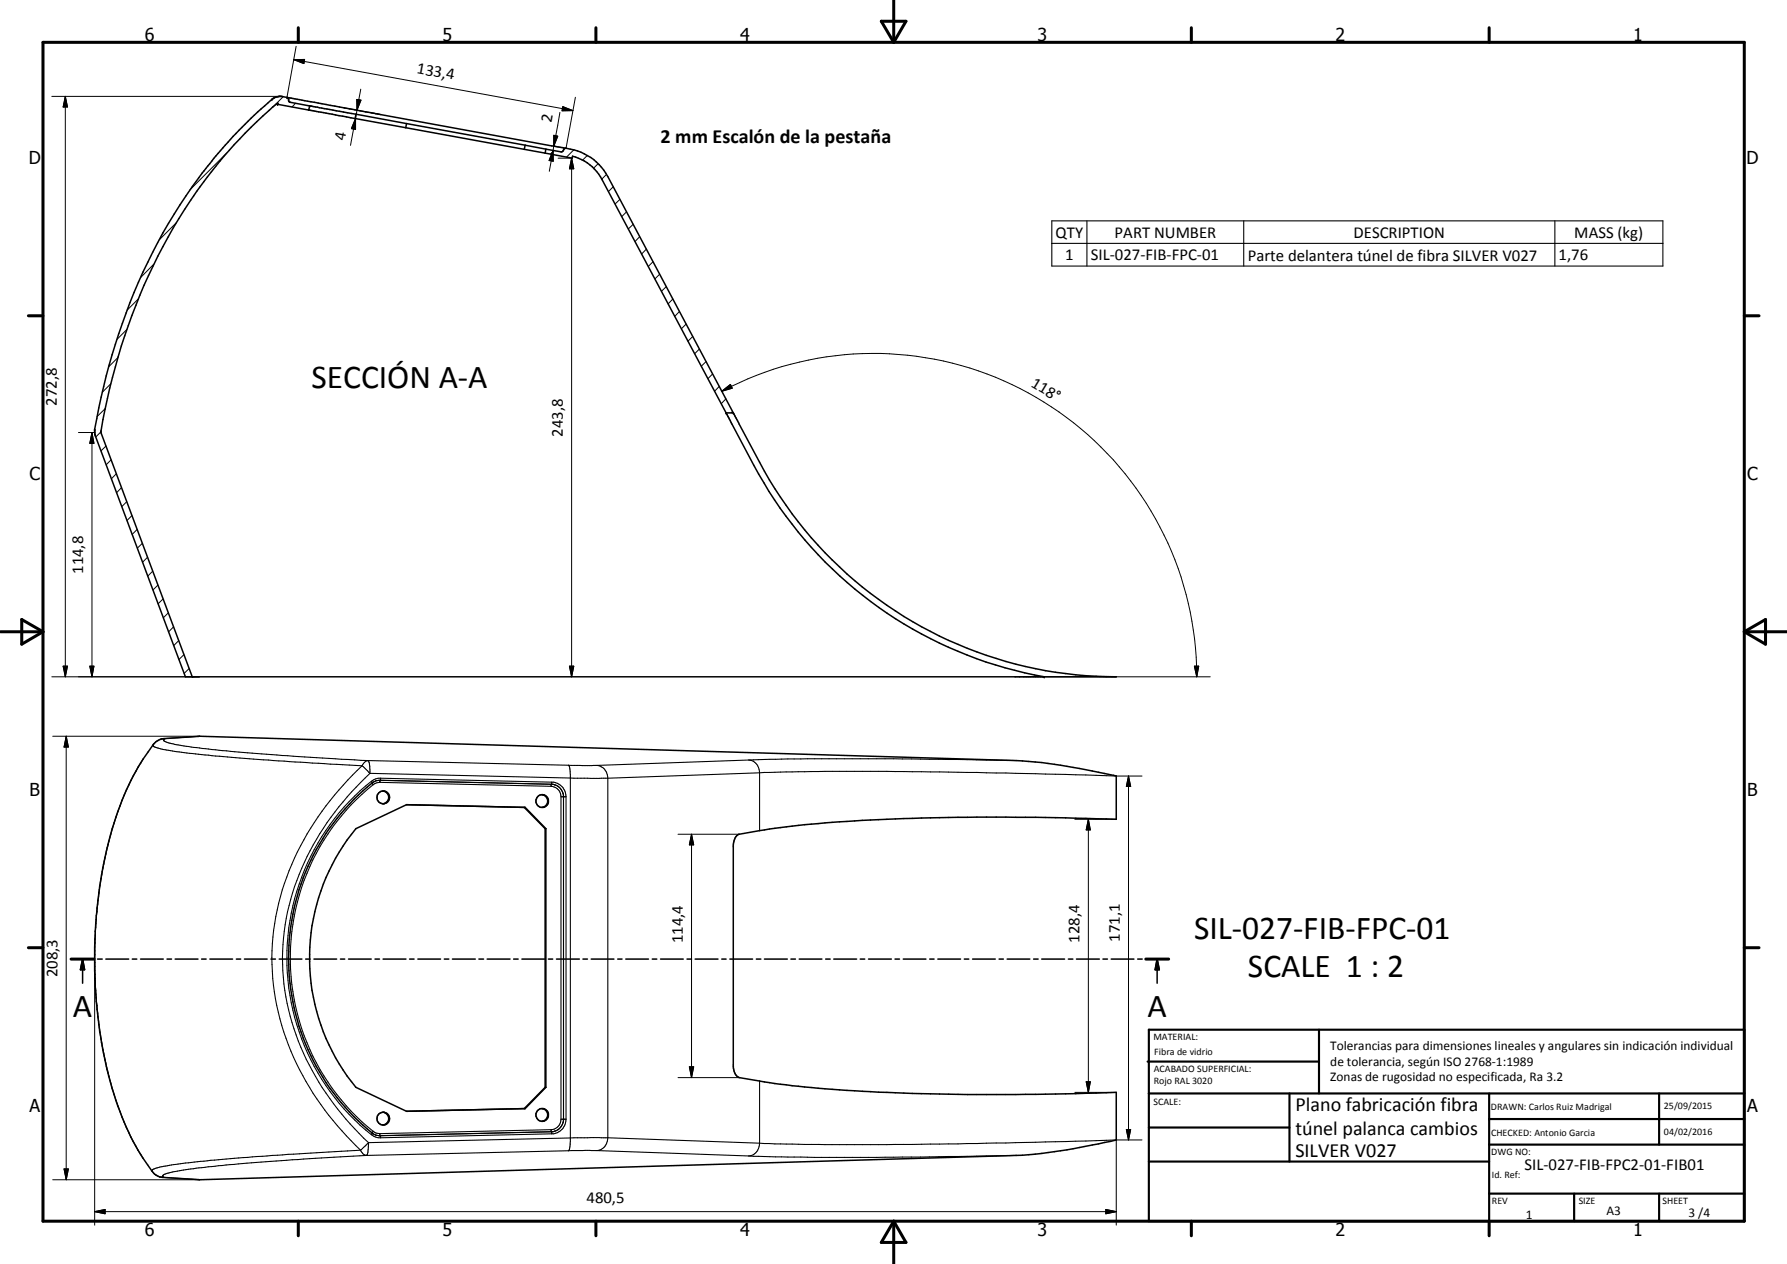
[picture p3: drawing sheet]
<svg xmlns="http://www.w3.org/2000/svg" width="420mm" height="297mm" viewBox="0 0 420 297" stroke-linecap="round" stroke-linejoin="round" font-family="sans-serif">
<g fill="none" stroke="#000" stroke-width=".35">
<path d="M64.2 23.2a100.3 100.3 0 0 0-9.4 8.8 120 120 0 0 0-18.9 27.3 148.6 148.6 0 0 0-13.6 41.6l.1 1.5 21.2 56.6h218.9a94.9 94.9 0 0 1-83.9-50.4l-6.2-11.6M65.7 22.6l-.6 .1-.9 .5M66 22.6l.4 .1M66.4 22.7l65.4 11.9a13.8 13.8 0 0 1 11.1 6.9l29.5 55.5M66.4 22.7l-1.5 .1-.7 .4M67.5 22.9l.3 .2v.6l.3 .3M68.1 24h.1M68.1 24l4.7 .9M72.6 25.9l-7.3-1.4v-.2a111.3 111.3 0 0 0-28.2 35.9 140.6 140.6 0 0 0-13.3 41.5l21.4 57.3M72.6 25.9l10.9 2M72.8 24.9l-.2 1M72.8 24.9l10.9 1.9"/>
<path d="M83.5 27.9l44.7 8.1M83.7 26.8l11.9 2.2M83.7 26.8l-.2 1.1M95.6 29l27.9 5.1M95.6 29l-.2 1M123.5 34.1l4.8 1M123.5 34.1l-.2 1M128.2 36l6.3 1.2 .1-.5a10.8 10.8 0 0 1 7 5.5l29.1 54.8M128.3 35.1l-.1 .9M132.9 34.8l-.9 .9-3.7-.6M170.7 97h1.7M170.7 97l1.4 2.7a199.8 199.8 0 0 0 8.7 15.8 96.4 96.4 0 0 0 64.7 43.5"/>
<path d="M36.1 174.9l.6-.6 1.2-.6 9-.7 192 5.7a153.4 153.4 0 0 1 23.6 3.7v10.1a605.1 605.1 0 0 0-73.3 1.3l-8.3 1-7.1 1.2a2.44 2.44 0 0 0-1.4 2.6v52.1a2.71 2.71 0 0 0 1.4 2.5l4.8 .8a268.5 268.5 0 0 0 36 3 751.3 751.3 0 0 0 47.9-.3v11.2l-2.8 .6a144.8 144.8 0 0 1-14.8 2.6l-4.5 .4-193.5 5.7-8.6-.5a3.4 3.4 0 0 1-2.5-1.4 53.2 53.2 0 0 1-6.1-10.4 96.1 96.1 0 0 1-7.3-34.1l-.1-8.3a103.8 103.8 0 0 1 6.4-34.4 54.5 54.5 0 0 1 4.9-9.7zM87.7 183.8a52 52 0 0 0-11 12 52.4 52.4 0 0 0-6.8 14.7 52.9 52.9 0 0 0 4.5 40.1 52.7 52.7 0 0 0 13.1 15.7l.2 .1M90 185.9h.3M90.3 188.8l-.3 .1M90.3 185.9a1.53 1.53 0 0 1 1.1 1.5 1.53 1.53 0 0 1-1.1 1.4M90.4 185.9a1.48 1.48 0 0 0-1.8 1.5 1.48 1.48 0 0 0 1.8 1.4M90.4 185.9a1.48 1.48 0 0 1 1.2 1.5 1.48 1.48 0 0 1-1.2 1.4M123.5 189.7h-.2l4.9 5M123.5 189.7l-27.9-.6-11.9 5.6a47.9 47.9 0 0 0 0 60.8l11.9 5.7 27.9-.7M123.5 189.7l4.8 5M127.4 186.7a1.51 1.51 0 0 1 1.4 1.5 1.51 1.51 0 0 1-1.4 1.5M128.2 194.7h.1"/>
<path d="M128.2 194.7v60.8M128.3 194.7v60.8M16.7 225.4h5.4M19.4 225.4l.5 2.5h-1zM19.4 225.4v5.7M22.9 225.4h1.1M24.9 225.4h5.4M31.1 225.4h1.1M33.1 225.4h5.3M39.3 225.4h1M41.2 225.4h5.4M47.4 225.4h1.1"/>
<path d="M49.3 225.4h5.4M55.6 225.4h1M57.5 225.4h5.3M63.7 225.4h1.1M65.6 225.4h5.4M71.9 225.4h1M73.8 225.4h5.4M80 225.4h1.1M81.9 225.4h5.4M88.2 225.4h1M90.1 225.4h5.4M96.3 225.4h1.1"/>
<path d="M98.2 225.4h5.4M104.5 225.4h1M106.4 225.4h5.3M112.6 225.4h1.1M114.5 225.4h5.4M120.8 225.4h1M122.7 225.4h5.3M128.9 225.4h1.1M130.8 225.4h5.4M137.1 225.4h1M139 225.4h5.3M145.2 225.4h1.1"/>
<path d="M147.1 225.4h5.4M153.4 225.4h1M155.3 225.4h5.3M161.5 225.4h1.1M163.4 225.4h5.4M169.7 225.4h1M171.6 225.4h5.3M177.8 225.4h1.1M179.7 225.4h5.4M186 225.4h1M187.9 225.4h5.3M194.1 225.4h1.1"/>
<path d="M196 225.4h5.4M202.3 225.4h1M204.2 225.4h5.4M210.4 225.4h1.1M212.4 225.4h5.3M218.6 225.4h1M220.5 225.4h5.3M226.7 225.4h1.1M228.7 225.4h5.3M234.9 225.4h1M236.8 225.4h5.3M243 225.4h1.1"/>
<path d="M244.9 225.4h5.4M251.2 225.4h1.1M253.1 225.4h5.4M259.3 225.4h1.1M261.3 225.4h5.3M267.5 225.4h1.1M269.4 225.4h5.4M272.1 225.4l.5 2.5h-1zM272.1 225.4v5.7M128.2 255.5l-4.9 5h.2M128.2 255.5h.1M128.3 255.5l-4.8 5"/>
<path d="M90 261.4h.3M90.3 261.4a1.53 1.53 0 0 1 1.1 1.5 1.53 1.53 0 0 1-1.1 1.4M90.3 264.3l-.3 .1M90.4 261.4a1.48 1.48 0 0 0-1.8 1.5 1.48 1.48 0 0 0 1.8 1.4M90.4 261.4a1.48 1.48 0 0 1 1.2 1.5 1.48 1.48 0 0 1-1.2 1.4M127.4 260.5a1.51 1.51 0 0 1 1.4 1.5 1.51 1.51 0 0 1-1.4 1.5"/>
<circle cx="127.5" cy="188.2" r="1.49"/>
<circle cx="127.5" cy="262" r="1.5"/>
</g>
<g fill="none" stroke="#000" stroke-width=".25">
<path d="M247.3 51.9h143.7v10.6h-143.7zM247.3 57.2h143.7M255.6 51.9v10.6M292.4 51.9v10.6M365.6 51.9v10.6M33.6 178.4a73.5 73.5 0 0 0-9.2 24.6 111 111 0 0 0-2 27.9 105.6 105.6 0 0 0 3.5 23 64.7 64.7 0 0 0 7.7 18.3M36 175a.67 .67 0 0 0 .8 .7l.2 .1a84.4 84.4 0 0 0 14.6 1.9l12.7 1 20.8 1.3M38.5 173.9l.1 .2a23.8 23.8 0 0 0 7.6 1.6l8 .9 12.2 .9 20.1 1.2M38.5 173.9h.1M38.9 173.6l-1.3 .2M38.9 173.6l-.4 .3M46.9 173l-8 .6"/>
<path d="M85.1 180l1.9 1.7M85.1 180a67.6 67.6 0 0 0-19.6 32.3 56.8 56.8 0 0 0 9 45.9 75 75 0 0 0 10.3 12.1M86.5 178.7l-.6 .3-.8 1M86.5 178.7a5.3 5.3 0 0 1 .5 3M86.5 178.7l47.1 1.1M133.6 179.8l.3 .3 .2 1.9v86.2l-.2 1.9-.3 .3M133.6 179.8l6.7 .1M140.3 179.9a2.84 2.84 0 0 1 2.6 3M176.1 178.6l13.8-.3h20.2l28.8 .4M176.1 178.6a2.85 2.85 0 0 1 2.5 3M176.1 178.6l-35.8 1.3M87 181.7l47.9 1.2h8"/>
<path d="M87 181.7a63.3 63.3 0 0 0-19.7 34.1 54.7 54.7 0 0 0 10.2 42.3l3.8 4.9 5.3 5.5M87.3 183.6l.2 .4M87.3 183.6a53.3 53.3 0 0 0 0 83.1M87.5 184h.1M87.5 184l.2 .4M87.7 184.4a52.3 52.3 0 0 0 0 81.5M88.3 183.5l-.3 .2M88.3 183.5l-.6 .3 .3-.2M88.7 183.4l-.4 .1M88.7 183.4l41 .9M89.3 183.9h-.7l-.9 .5M89.3 183.9l40.3 .9"/>
<path d="M89.4 183.4h.1M89.4 183.4l-.1 .5M89.4 183.4h-.7M89.4 183.4l40.3 .9M89.4 183.3v.1M89.4 183.3h.1M89.5 182.9l-.1 .4M89.5 182.9h-.8l-1.4 .7M89.5 182.9l40.2 .9M129.6 184.8a2.46 2.46 0 0 1 2.3 2.4M129.7 184.3h.4M129.7 183.8v.5"/>
<path d="M129.7 183.8a3.4 3.4 0 0 1 3.4 3.4M130.1 184.3h-.5v.5M130.1 184.3l1.4 .7M131.5 185l.5 .7M131.9 187.2h1.2M131.9 187.2v75.8M132 185.7l.2 .4M132.2 186.1l.3 .7v76.6l-.3 .8M132.2 186.1l.2 .3M132.4 186.8l.1 .4M132.5 187.2h.1M133.1 187.2v75.8"/>
<path d="M142.9 182.9v84.5M178.6 181.6l15.4-.3h14.5l28 .4 26 .7M178.6 181.6l-35.7 1.3M178.6 181.6v13.6M178.6 254v14.6M37.2 276.4l1.4 .3M38.6 276.7l8.3 .5M84.8 270.3l.5 .8 .9 .4M84.8 270.3l-25.5 1.6-9.7 .8-7.7 .9a20.3 20.3 0 0 0-6 1.2l-.1 .5M86.2 271.5l-17.5 1-14.6 1.2-6.7 .7a35.8 35.8 0 0 0-9 1.7 .31 .31 0 0 0-.1 .3 .31 .31 0 0 0 .3 .3M86.6 268.5l-1.8 1.8M86.6 268.5l-.1 2.3-.3 .7"/>
<path d="M87.3 266.7l1.4 .6 .8 .1M87.5 266.2h.1M87.5 266.3l-.2 .4M87.7 265.9l.6 .3 1 .2M87.7 265.9l-.2 .3M87.7 266.4l1 .4M88.7 266.8l.7 .1M89.3 266.4l.1 .5M89.4 266.9h.1M89.4 266.9v.1M89.4 267h.1M89.4 267l.1 .4"/>
<path d="M129.6 265.5v.4h.5M129.6 265.5l-40.3 .9M129.7 266l-40.3 .9M129.7 266l-41 .8M129.7 266v.4M129.7 266.4l-40.2 1M130.1 265.9l-.4 .1M131.5 265.2l-1.4 .7M131.9 263h1.2M131.9 263a2.46 2.46 0 0 1-2.3 2.5M132 264.6l-.5 .6M132.2 264.2l-.2 .4"/>
<path d="M132.5 263h.1M132.5 263l-.3 1.2M133.1 263a3.4 3.4 0 0 1-3.4 3.4M133.6 270.4l-47.4 1.1M140.3 270.4h-6.7M140.3 270.4l35.8 1.3M142.9 267.4h-8l-48.3 1.1M142.9 267.4a2.88 2.88 0 0 1-2.6 3M142.9 267.4l35.7 1.2M178.6 268.6a2.89 2.89 0 0 1-2.5 3.1M238.9 271.5l-32.7 .5h-14.7l-15.4-.3M262.5 267.9l-26 .7-21.9 .3-20.6 .1-15.4-.4"/>
</g>
<g fill="#000">
<circle cx="63.9" cy="23.4" r=".18"/>
<circle cx="65.3" cy="24.5" r=".18"/>
<circle cx="65.3" cy="24.3" r=".18"/>
<circle cx="67.5" cy="22.9" r=".18"/>
<circle cx="72.8" cy="24.9" r=".18"/>
<circle cx="170.7" cy="97" r=".18"/>
<circle cx="172.4" cy="97" r=".18"/>
<circle cx="22.3" cy="100.9" r=".18"/>
<circle cx="245.5" cy="159" r=".18"/>
</g>
<g fill="none" stroke="#000" stroke-width=".71">
<path d="M10.1 9.9h400v277.1h-400zM70.1 6.5v3.4M140.1 6.5v3.4M207.2 5h5.8l-2.9 4.9zM210.1 0v9.9M280.1 6.5v3.4M350.1 6.5v3.4M6.7 74.2h3.4M410.1 74.2h3.5M.1 148.5h10M5.1 145.6l5 2.9-5 2.9zM410.1 148.5h10"/>
<path d="M410.1 148.5l5-2.9v5.8zM6.7 222.7h3.4M16.7 225.4h5.4M269.4 225.4h5.4M410.1 222.7h3.5M70.1 287v3.4M140.1 287v3.4M210.1 287v10M210.1 287l2.9 5h-5.8zM280.1 287v3.4M350.1 287v3.4"/>
</g>
<g fill="none" stroke="#000" stroke-width=".51">
<path d="M269.8 249.5h40.3M270.1 242h140v45h-140zM270.1 257h140M303.2 257v16M310.1 242v15M350.1 257v30M390.1 257v12M270.1 265h33.1M270.1 273h80M350.1 269h60M350.1 263h60M350.1 280.5h60"/>
<path d="M370.1 280.5v6.5M390.1 280.5v6.5"/>
</g>
<g fill="#000">
<path d="M69.1 14h2.5l-.2 .9zM15.4 22.6l.5 2.5h-1.1zM83.6 27.9v2.5l-1-.2zM83.9 23.4l1 .1-1 2.4zM130 35.3l.1 2.6-1-.2zM130.2 31.8l.9 .2-.9 2.3zM132.3 25.1l2.4 .9h-2.5zM134.4 37.2l.5 2.5h-1zM169.7 91.9l2-1.6 .5 .9zM21.6 101.6l.5 2.6h-1zM14.8 156.5h1.1l-.5 2.5zM21.1 156.5h1l-.5 2.5z"/>
<path d="M133.9 156.5h1l-.5 2.5zM280.8 156.5h1l-.4 2.5zM15.6 173l.5 2.6h-1zM162.6 196l.5 2.5h-1zM255.9 192.5l.5 2.5h-1zM265.3 182.4l.5 2.4h-1zM19.4 225.4l.5 2.5h-1zM272.1 225.4l.5 2.5h-1zM162.1 250.7h1l-.5 2.5zM255.4 254.2h1l-.5 2.5zM15.1 274.7h1l-.5 2.5zM264.8 265.4h1l-.5 2.5z"/>
<path d="M22.3 284.7l2.4-.5v1zM260 284.2l2.5 .5-2.5 .5z"/>
</g>
<g fill="none" stroke="#000" stroke-width=".24">
<path d="M69.1 14h2.5l-.2 .9zM69.1 14l65.6 12M69.6 10.9l-2.1 12M12.2 22.6h53.7M15.4 22.6l.5 2.5h-1.1zM15.4 22.6v136.4M53.3 36l-8.6 8.6M66.6 22.7l-2.6 2.6M69.5 24.3l-.8 .8M72.6 25.7l-.1 .1M80.8 25.3l8.7 1.6M83.6 27.9v2.5l-1-.2z"/>
<path d="M83.6 27.9l-1.2 6.3M83.9 23.4l1 .1-1 2.4zM83.9 25.9l-.3 2M84.8 21l-.9 4.9M130 35.3l.1 2.6-1-.2zM130 35.3l-.9 5M130.2 31.8l.9 .2-.9 2.3zM130.2 34.3l-.2 1M130.2 35.3l-.8 .9M131.2 37.2h3.3M131.6 26.4l-1.4 7.9M132.3 25.1l2.4 .9h-2.5z"/>
<path d="M134.4 37.2l.5 2.5h-1zM134.4 37.2v121.8M134.9 35.3l-1.7 1.6M135.3 22.9l-2.2 11.9M138.1 36.5l-1.1 1.1M140.6 38.5l-1 1M41.5 52.3l-4 4M142.6 41l-1.1 1.1M144.2 43.9l-1.1 1.1M145.7 46.9l-1.1 1M147.3 49.8l-1.1 1.1M148.9 52.7l-1.2 1.1"/>
<path d="M150.4 55.6l-1.1 1.2M152 58.5l-1.1 1.2M29.8 77.4l-2.3 2.4M32.5 70.2l-2.6 2.7M36.1 62.1l-3 3.1M153.5 61.5l-1.1 1.1M155.1 64.4l-1.1 1.1M156.7 67.4l-1.2 1.1M158.2 70.3l-1.1 1.1M159.8 73.2l-1.1 1.1M161.3 76.2l-1.1 1.1M162.9 79.1l-1.2 1.1"/>
<path d="M24.8 96l-2 1.9M26.1 90.2l-2.1 2M27.8 84l-2.2 2.2M164.4 82l-1 1.1M166 85l-1.1 1.1M167.5 87.9l-1.1 1.1M169.1 90.8l-1.1 1.1M169.7 91.9l2-1.6 .5 .9zM169.7 91.9a76 76 0 0 1 111.7 67.1M170.7 93.7l-1.1 1.2M172.2 96.7l-.3 .3M18.4 101.6h3.9"/>
<path d="M21.6 101.6l.5 2.6h-1zM21.6 101.6v57.4M23.7 101.5l-1.2 1.2M24.9 104.8l-1.2 1.2M26.1 108.1l-1.1 1.1M27.3 111.3l-1.1 1.2M28.6 114.6l-1.2 1.2M29.8 117.9l-1.2 1.1M31 121.2l-1.1 1.1M32.2 124.4l-1.1 1.2M33.5 127.7l-1.2 1.1M34.7 130.9l-1.2 1.2"/>
<path d="M35.9 134.2l-1.2 1.2M37.1 137.5l-1.1 1.1M12.2 159h34.7M14.8 156.5h1.1l-.5 2.5zM21.1 156.5h1l-.5 2.5zM38.3 140.8l-1.1 1.1M39.6 144l-1.2 1.2M40.8 147.3l-1.1 1.2M42 150.5l-1.2 1.2M43.3 153.8l-1.2 1.2M44.5 157.1l-1.2 1.1M133.9 156.5h1l-.5 2.5z"/>
<path d="M238.7 159h45.9M280.8 156.5h1l-.4 2.5zM12.4 173h34.5M15.6 173l.5 2.6h-1zM15.6 173v104.2M159.4 196h14.4M162.6 196l.5 2.5h-1zM162.6 196v57.2M252.7 192.5h9.8M255.9 192.5l.5 2.5h-1zM255.9 192.5v64.2M262.5 182.4h6"/>
<path d="M265.3 182.4l.5 2.4h-1zM265.3 182.4v85.5M22.3 225.3v62.6M159.4 253.2h14.4M162.1 250.7h1l-.5 2.5zM252.7 256.7h9.8M255.4 254.2h1l-.5 2.5zM12.4 277.2h34.5M15.1 274.7h1l-.5 2.5zM264.8 265.4h1l-.5 2.5zM268.5 267.9h-6v20M22.3 284.7l2.4-.5v1z"/>
<path d="M22.3 284.7h240.2M260 284.2l2.5 .5-2.5 .5z"/>
</g>
<g font-size="7.9">
<text x="73.2" y="91.1">SECCIÓN A-A</text>
<text x="280.7" y="220.7">SIL-027-FIB-FPC-01</text>
<text x="293.4" y="229.7">SCALE 1 : 2</text>
<text x="17.1" y="238.9">A</text>
<text x="269.8" y="238.9">A</text>
</g>
<g font-size="4.7">
<text x="155.3" y="33.6">2 mm Escalón de la pestaña</text>
<text x="304.6" y="261.2">Plano fabricación fibra</text>
<text x="304.6" y="266.6">túnel palanca cambios</text>
<text x="304.6" y="272">SILVER V027</text>
</g>
<g font-size="4.2">
<text x="34" y="9.6">6</text>
<text x="104" y="9.6">5</text>
<text x="174" y="9.6">4</text>
<text x="244" y="9.6">3</text>
<text x="314" y="9.6">2</text>
<text x="384" y="9.6">1</text>
<text x="6.8" y="38.7">D</text>
<text x="410.6" y="38.7">D</text>
<text x="7" y="112.9">C</text>
<text x="410.8" y="112.9">C</text>
<text x="7" y="187.1">B</text>
<text x="410.8" y="187.1">B</text>
<text x="7" y="261.4">A</text>
<text x="410.8" y="261.4">A</text>
<text x="34" y="290.4">6</text>
<text x="104" y="290.4">5</text>
<text x="174" y="290.4">4</text>
<text x="244" y="290.4">3</text>
<text x="314" y="290.4">2</text>
<text x="384" y="290.4">1</text>
</g>
<g font-size="3.9">
<text x="97.9" y="17.2" transform="rotate(10 97.9 17.2)">133,4</text>
<text x="129.7" y="28.9" transform="rotate(-80 129.7 28.9)">2</text>
<text x="81.1" y="33.2" transform="rotate(-80 81.1 33.2)">4</text>
<text x="248.2" y="55.8">QTY</text>
<text x="262.1" y="55.8">PART NUMBER</text>
<text x="318.3" y="55.8">DESCRIPTION</text>
<text x="370.2" y="55.9">MASS (kg)</text>
<text x="250.4" y="61.1">1</text>
<text x="256.5" y="61.2">SIL-027-FIB-FPC-01</text>
<text x="293.4" y="61.3">Parte delantera túnel de fibra SILVER V027</text>
<text x="366.5" y="61.2">1,76</text>
<text x="13.3" y="95.3" transform="rotate(-90 13.3 95.3)">272,8</text>
<text x="242.2" y="90.7" transform="rotate(31 242.2 90.7)">118°</text>
<text x="132.3" y="102.6" transform="rotate(-90 132.3 102.6)">243,8</text>
<text x="19.5" y="134.9" transform="rotate(-90 19.5 134.9)">114,8</text>
<text x="160.5" y="221.7" transform="rotate(-90 160.5 221.7)">114,4</text>
<text x="253.8" y="221.6" transform="rotate(-90 253.8 221.6)">128,4</text>
<text x="263.3" y="221.4" transform="rotate(-90 263.3 221.4)">171,1</text>
<text x="13.5" y="229.6" transform="rotate(-90 13.5 229.6)">208,3</text>
<text x="358.5" y="275">SIL-027-FIB-FPC2-01-FIB01</text>
<text x="137.9" y="282.7">480,5</text>
</g>
<g font-size="3.1">
<text x="312.7" y="246.8">Tolerancias para dimensiones lineales y angulares sin indicación individual</text>
<text x="312.7" y="250.4">de tolerancia, según ISO 2768-1:1989</text>
<text x="312.7" y="254">Zonas de rugosidad no especificada, Ra 3.2</text>
<text x="358.7" y="286.5">1</text>
<text x="377.7" y="285.6">A3</text>
<text x="397" y="285.9">3 /4</text>
</g>
<g font-size="2.4">
<text x="271.2" y="244.4">MATERIAL:</text>
<text x="271.3" y="252">ACABADO SUPERFICIAL:</text>
<text x="271.4" y="247.9">Fibra de vidrio</text>
<text x="271.3" y="254.6">Rojo RAL 3020</text>
<text x="271.2" y="259.7">SCALE:</text>
<text x="350.6" y="260.8">DRAWN: Carlos Ruiz Madrigal</text>
<text x="391.2" y="260.6">25/09/2015</text>
<text x="350.6" y="267">CHECKED: Antonio Garcia</text>
<text x="391.2" y="266.7">04/02/2016</text>
<text x="350.6" y="271.4">DWG NO:</text>
<text x="350.8" y="276.9">Id. Ref:</text>
<text x="350.8" y="282.8">REV</text>
<text x="371.2" y="282.9">SIZE</text>
<text x="390.9" y="282.9">SHEET</text>
</g>
</svg>
